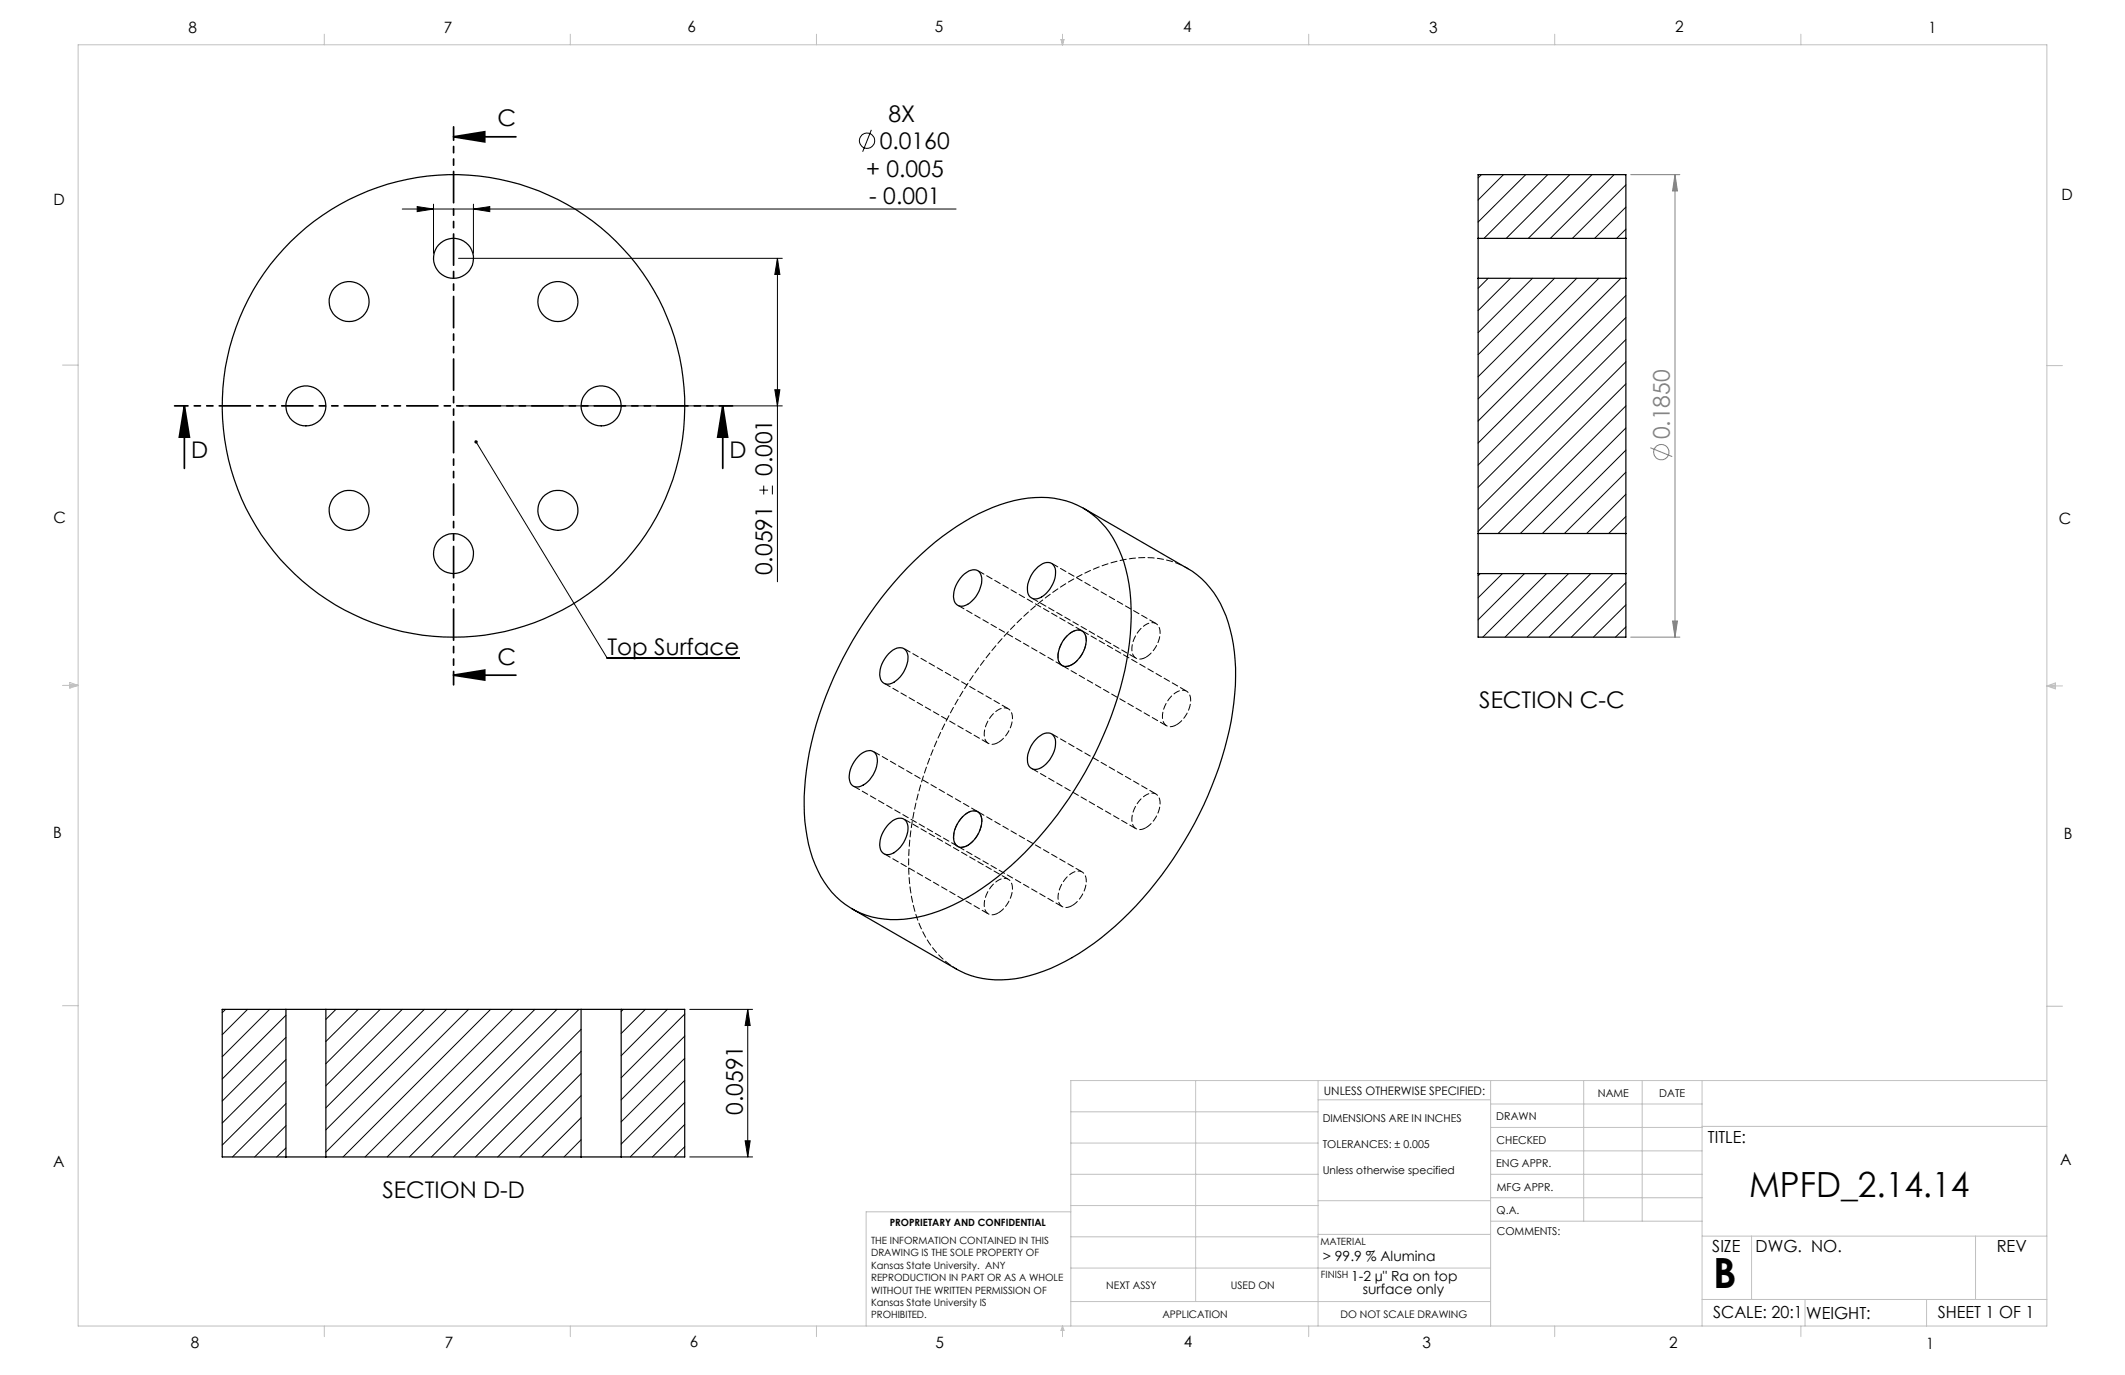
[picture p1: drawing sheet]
<svg xmlns="http://www.w3.org/2000/svg" width="432mm" height="279mm" viewBox="0 0 432 279" stroke-linecap="round" stroke-linejoin="round" font-family="sans-serif">
<g fill="none" stroke="#000" stroke-width=".2">
<path d="M177.1 26.4l-1.8 4.4M81.7 42.5h112.6M84.8 42l3.3 .5-3.3 .5zM88.1 41.5v10M93.2 52.5h65.8M96.2 42.5l3.3-.5v1zM96.2 41.5v10M158 52.5l.5 3.3h-1.1zM158 52.5v65.7M157.4 79.2h1.1l-.5 3.3zM93.2 82.5h65.8M96.7 89.8l26.7 43.9h26.8"/>
<path d="M154.3 99.6h1.8M155.2 98.7v1.8M157 98.7v1.8M140.2 205.1h12.7M151.9 205.1v30M151.9 205.1l.5 3.3h-1zM140.2 235.1h12.7M151.4 231.8h1l-.5 3.3z"/>
<circle cx="176.2" cy="28.6" r="1.55"/>
</g>
<g fill="none" stroke="#808080" stroke-width=".2">
<path d="M331.4 35.5h9.9M340.4 35.5l.5 3.3h-1zM340.4 35.5v94M335.4 91l4.4 1.8M331.4 129.5h9.9M339.9 126.2h1l-.5 3.3z"/>
<circle cx="337.6" cy="91.9" r="1.56"/>
</g>
<path d="M92.1 27.8h12.7M92.1 27.8l6.4-1v2zM37.5 82.5v12.7M37.5 82.5l1 6.3h-2.1zM146.9 82.5v12.7M146.9 82.5l.9 6.3h-2zM92.1 137.2h12.7M92.1 137.2l6.4-1v2z" fill="none" stroke="#000" stroke-width=".35"/>
<path d="M92.2 25.8v113.4M148.9 82.5h-113.4" fill="none" stroke="#000" stroke-width=".35" stroke-dasharray="6.3 1.3 1.3 1.3 1.3 1.3" stroke-dashoffset="3.6"/>
<g fill="none" stroke="#c0c0c0" stroke-width=".2">
<path d="M15.9 9.1h400v260.4h-400zM65.9 6.9v2.2M115.9 6.9v2.2M165.9 6.9v2.2M215.6 8h.6l-.3 1.1zM215.7 8l.2 1.1M215.9 6.9v2.2M216 8l-.1 1.1M265.9 6.9v2.2M315.9 6.9v2.2M365.9 6.9v2.2M12.7 74.2h3.2"/>
<path d="M415.9 74.3h3.2M12.7 139.3h3.2M14.2 139.1l1.7 .2M14.2 138.7l1.7 .6-1.7 .5zM15.9 139.3l-1.7 .3M415.9 139.4h3.2M415.9 139.4l1.8-.6v1.2zM415.9 139.4l1.8 .3M417.7 139.2l-1.8 .2M12.7 204.4h3.2M243 219.6v44.9M267.8 219.6v49.9"/>
<path d="M302.9 219.6v49.9M321.8 219.6v28.5M333.7 219.6v28.5M345.9 219.6v49.9M415.9 204.5h3.2M415.9 219.6h-198.3v49.9M217.6 238.6h50.2M217.6 232.3h50.2M217.6 225.9h50.2M267.8 223.5h35.1M302.9 233.9h43M302.9 229.1h43"/>
<path d="M302.9 224.3h43M302.9 238.6h43M345.9 228.9h70M217.6 257.7h85.3M217.6 251.3h50.2M217.6 245h50.2M217.6 246.2h-41.6v23.3M267.8 250.8h35.1M267.8 244h35.1M302.9 248.1h43M302.9 243.4h43M345.9 251.2h70"/>
<path d="M355.9 251.2v12.9M401.4 251.2v12.9M65.9 269.5v2.1M115.9 269.5v2.1M165.9 269.5v2.1M215.9 269.5v2.1M215.9 269.5l.3 .8h-.6zM217.6 264.5h85.3M265.9 269.5v2.1M315.9 269.5v2.1M345.9 264.1h70M365.9 269.5v2.1"/>
<path d="M366.8 264.1v5.4M391.5 264.1v5.4"/>
</g>
<g fill="#000">
<path d="M96.6 89.5a.34 .34 0 0 1 .5 .2 .34 .34 0 0 1-.4 .4 .34 .34 0 0 1-.2-.5l.2 .2z"/>
<path d="M92.1 27.8l6.4-1v2zM92.1 137.2l6.4-1v2zM146.9 82.5l.9 6.3h-2zM37.5 82.5l1 6.3h-2.1z"/>
<path d="M84.8 42l3.3 .5-3.3 .5zM96.2 42.5l3.3-.5v1z"/>
<path d="M158 52.5l.5 3.3h-1.1zM157.4 79.2h1.1l-.5 3.3z"/>
<path d="M151.4 231.8h1l-.5 3.3zM151.9 205.1l.5 3.3h-1z"/>
</g>
<path d="M340.4 35.5l.5 3.3h-1zM339.9 126.2h1l-.5 3.3z" fill="#808080"/>
<g fill="none" stroke="#000" stroke-width=".25">
<path d="M300.4 48.4v8.2M300.4 48.4h30M300.4 48.4v-12.9h30v12.9M300.4 56.6v51.8M300.4 56.6h30M330.4 48.4v8.2M330.4 56.6v51.8M185.7 114a45.6 45.6 0 0 1 20.4-12.3 18.1 18.1 0 0 1 16.9 3.6 23.7 23.7 0 0 1 6.6 14.9 57.3 57.3 0 0 1-4.6 27.3 75 75 0 0 1-24 32 34.6 34.6 0 0 1-18.7 7.4 16.9 16.9 0 0 1-16.7-11.2 37 37 0 0 1-1.7-19.2 76.6 76.6 0 0 1 21.8-42.5zM195.5 117a2.73 2.73 0 0 1 3.3-1 3.1 3.1 0 0 1 .3 3.6 5.2 5.2 0 0 1-3.7 3.6 1.84 1.84 0 0 1-1.6-2.4l.4-1.7zM211 115.1l.4-.3a1.79 1.79 0 0 1 2.2-.4 1.79 1.79 0 0 1 .9 2.1 5.9 5.9 0 0 1-3.8 5.2 1.66 1.66 0 0 1-1.9-1.9 6.4 6.4 0 0 1 2.2-4.7zM220.1 103.3l21.2 12.2a19 19 0 0 1 8.7 12.5 45.1 45.1 0 0 1-.7 22.2 77.5 77.5 0 0 1-25.6 40.4 39 39 0 0 1-17.5 8.3 18.3 18.3 0 0 1-11.9-2l-21.2-12.2M300.4 108.4v8.2"/>
<path d="M300.4 108.4h30M300.4 116.6h30M300.4 116.6v12.9h30v-12.9M330.4 108.4v8.2M180.6 132.9a2.57 2.57 0 0 1 3.2-1 2.98 2.98 0 0 1 .3 3.5 5.1 5.1 0 0 1-3.8 3.6 1.85 1.85 0 0 1-1.5-2.4l.4-1.7zM216.8 129.3a2.69 2.69 0 0 1 3.2-1 3.2 3.2 0 0 1 .4 3.6 5 5 0 0 1-3.8 3.5 1.89 1.89 0 0 1-1.6-2.4l.2-1.1 .5-1.1zM174.8 153.4a2.06 2.06 0 0 1 3.2 0 5.6 5.6 0 0 1-2.6 6.1 1.72 1.72 0 0 1-2 .3 1.72 1.72 0 0 1-.9-1.8 6.4 6.4 0 0 1 2.3-4.6zM210.6 150.2l.8-.7a1.79 1.79 0 0 1 2.2-.4 1.79 1.79 0 0 1 .9 2 5.9 5.9 0 0 1-3.8 5.2 1.66 1.66 0 0 1-1.9-1.9 6.3 6.3 0 0 1 1.8-4.2zM180.6 167.5a2.57 2.57 0 0 1 3.2-1 2.98 2.98 0 0 1 .3 3.6 5.1 5.1 0 0 1-3.8 3.6 1.85 1.85 0 0 1-1.5-2.5l.4-1.7zM195.5 166a2.61 2.61 0 0 1 3.3-1 3.1 3.1 0 0 1 .3 3.6 5.2 5.2 0 0 1-3.7 3.6 1.84 1.84 0 0 1-1.6-2.4l.4-1.7zM58.1 205.1h8.1M58.1 205.1h-12.9v30h12.9"/>
<path d="M58.1 205.1v30M66.2 205.1v30M66.2 205.1h51.9M118.1 205.1h8.1M118.1 205.1v30M126.2 205.1h12.9v30h-12.9M126.2 205.1v30M58.1 235.1h8.1M66.2 235.1h51.9M118.1 235.1h8.1"/>
<circle cx="92.1" cy="52.5" r="4.1"/>
<circle cx="70.9" cy="61.3" r="4.1"/>
<circle cx="113.4" cy="61.3" r="4.1"/>
<circle cx="62.2" cy="82.5" r="4.1"/>
<circle cx="92.1" cy="82.5" r="47"/>
<circle cx="122.2" cy="82.5" r="4.1"/>
<circle cx="70.9" cy="103.7" r="4.1"/>
<circle cx="92.1" cy="112.5" r="4.1"/>
<circle cx="113.4" cy="103.7" r="4.1"/>
</g>
<path d="M241.4 115.5a18.8 18.8 0 0 0-14-1.6 45.2 45.2 0 0 0-20.4 12.3 77.1 77.1 0 0 0-21.9 42.5 36.7 36.7 0 0 0 2.3 20.5 17.6 17.6 0 0 0 7 7.7" fill="none" stroke="#000" stroke-width=".2" stroke-dasharray="1.3 .6" stroke-dashoffset=".4"/>
<path d="M217.9 135a6 6 0 0 0 2.7-5.8 1.63 1.63 0 0 0-2.5-.9 5.9 5.9 0 0 0-2.9 6.1 1.69 1.69 0 0 0 2.7 .6M232.9 133.5a6 6 0 0 0 2.7-5.8 1.63 1.63 0 0 0-2.5-.9 5.9 5.9 0 0 0-2.9 6.1 1.69 1.69 0 0 0 2.7 .6M202.9 150.9a6 6 0 0 0 2.7-5.8 1.63 1.63 0 0 0-2.5-1 5.9 5.9 0 0 0-2.9 6.1 1.69 1.69 0 0 0 2.7 .7M239.1 147.3a6 6 0 0 0 2.7-5.8 1.63 1.63 0 0 0-2.5-1 5.9 5.9 0 0 0-2.9 6.1 1.69 1.69 0 0 0 2.7 .7M196.6 171.8a6 6 0 0 0 2.8-5.8 1.63 1.63 0 0 0-2.5-1 5.9 5.9 0 0 0-3 6.1 1.69 1.69 0 0 0 2.7 .7M232.9 168.2a6 6 0 0 0 2.7-5.8 1.63 1.63 0 0 0-2.5-1 5.9 5.9 0 0 0-2.9 6.1 1.69 1.69 0 0 0 2.7 .7M202.9 185.5a6 6 0 0 0 2.7-5.8 1.63 1.63 0 0 0-2.5-1 5.9 5.9 0 0 0-2.9 6.2 1.69 1.69 0 0 0 2.7 .6M217.9 184a6 6 0 0 0 2.7-5.8 1.63 1.63 0 0 0-2.5-.9 5.9 5.9 0 0 0-2.9 6.1 1.69 1.69 0 0 0 2.7 .6" fill="none" stroke="#000" stroke-width=".2" stroke-dasharray="1.3 .6" stroke-dashoffset="-.1"/>
<g fill="none" stroke="#000" stroke-width=".2" stroke-dasharray="1.3 .6" stroke-dashoffset="-.2">
<path d="M179.6 138.8l21.2 12.3M194.6 123l21.2 12.2M209.6 121.5l21.2 12.2M215.8 135.2l21.2 12.3M219.9 128.2l-21.2-12.3M234.9 126.7l-21.2-12.2M173.4 159.7l21.2 12.3M204.9 144l-21.2-12.2M209.6 156.1l21.2 12.3M241.1 140.4l-21.2-12.2M179.6 173.5l21.2 12.2M194.6 172l21.2 12.2"/>
<path d="M198.7 164.9l-21.2-12.2M204.9 178.7l-21.2-12.3M219.9 177.2l-21.2-12.3M234.9 161.3l-21.2-12.2"/>
</g>
<g fill="none" stroke="#000" stroke-width=".2">
<path d="M301 35.5l-.6 .7M305.5 35.5l-5.1 5.1M310 35.5l-9.6 9.6M314.5 35.5l-12.9 12.9M319 35.5l-12.9 12.9M323.5 35.5l-12.9 12.9M328 35.5l-13 12.9M330.4 37.6l-10.9 10.8M302.4 56.6l-2 2M306.9 56.6l-6.5 6.5M311.4 56.6l-11 11M315.9 56.6l-15.5 15.5"/>
<path d="M320.4 56.6l-20 20M324.9 56.6l-24.5 24.5M329.4 56.6l-29 28.9M330.4 42.1l-6.4 6.3M330.4 46.6l-1.9 1.8M330.4 60l-30 30M330.4 64.5l-30 30M330.4 69l-30 30M330.4 73.5l-30 30M330.4 78l-30 30M330.4 82.5l-26 25.9M330.4 87l-21.5 21.4"/>
<path d="M330.4 91.5l-17 16.9M330.4 96l-12.5 12.4M300.8 116.6l-.4 .4M305.3 116.6l-4.9 4.9M309.8 116.6l-9.4 9.3M314.3 116.6l-13 12.9M318.7 116.6l-12.9 12.9M323.3 116.6l-13 12.9M327.7 116.6l-12.9 12.9M330.4 100.4l-8 8M330.4 105l-3.5 3.4M330.4 118.4l-11.1 11.1"/>
<path d="M330.4 122.9l-6.6 6.6M330.4 127.4l-2.1 2.1M45.8 205.1l-.6 .7M50.3 205.1l-5.1 5.2M54.8 205.1l-9.6 9.6M58.1 215.3l-12.9 12.9M58.1 206.3l-12.9 13M58.1 210.8l-12.9 12.9M58.1 219.8l-12.9 12.9M68.3 205.1l-2.1 2.1M72.8 205.1l-6.6 6.5M77.3 205.1l-11.1 11"/>
<path d="M81.7 205.1l-15.5 15.5M86.2 205.1l-20 20M90.7 205.1l-24.5 24.5M95.2 205.1l-29 29M99.7 205.1l-30 30M104.2 205.1l-30 30M108.7 205.1l-30 30M113.2 205.1l-30 30M117.7 205.1l-30 30M118.1 209.2l-26 25.9M118.1 213.6l-21.5 21.5M118.1 218.2l-17 16.9"/>
<path d="M126.6 205.1l-.4 .4M131.1 205.1l-4.9 4.9M135.6 205.1l-9.4 9.4M139.1 206.1l-12.9 12.9M139.1 210.5l-12.9 13M139.1 215.1l-12.9 12.9M139.1 219.5l-12.9 13M58.1 224.3l-10.9 10.8M58.1 228.7l-6.3 6.4M58.1 233.3l-1.9 1.8M118.1 222.6l-12.5 12.5M118.1 227.1l-8 8"/>
<path d="M118.1 231.6l-3.5 3.5M139.1 224l-11 11.1M139.1 228.5l-6.5 6.6M139.1 233l-2 2.1"/>
</g>
<text font-size="8.5" x="348.1" y="261.8">B</text>
<text font-size="7.1" x="355.4" y="243.2">MPFD_2.14.14</text>
<g font-size="4.7">
<text x="101.1" y="25.7">C</text>
<text x="180.5" y="24.7">8X</text>
<text x="176" y="35.9">+ 0.005</text>
<text x="178.8" y="30.3">0.0160</text>
<text x="176.6" y="41.5">- 0.001</text>
<text x="38.9" y="93.1">D</text>
<text x="148.2" y="93.1">D</text>
<text x="156.9" y="96.8" transform="rotate(-90 156.9 96.8)">0.001</text>
<text x="156.9" y="116.9" transform="rotate(-90 156.9 116.9)">0.0591</text>
<text x="101.1" y="135.1">C</text>
<text x="123.4" y="133.1">Top Surface</text>
<text x="300.6" y="143.9">SECTION C-C</text>
<text x="150.9" y="226.6" transform="rotate(-90 150.9 226.6)">0.0591</text>
<text x="77.7" y="243.4">SECTION D-D</text>
</g>
<text font-size="4.7" fill="#808080" x="339.3" y="89.3" transform="rotate(-90 339.3 89.3)">0.1850</text>
<g font-size="3.4">
<text x="347.1" y="232.3">TITLE:</text>
<text x="347.9" y="254.3">SIZE</text>
<text x="356.7" y="254.4">DWG. NO.</text>
<text x="405.7" y="254.5">REV</text>
<text x="348.1" y="267.9">SCALE: 20:1</text>
<text x="367" y="268">WEIGHT:</text>
<text x="393.8" y="267.9">SHEET 1 OF 1</text>
</g>
<g font-size="3.2">
<text x="38.3" y="6.7">8</text>
<text x="90.2" y="6.7">7</text>
<text x="139.7" y="6.5">6</text>
<text x="190" y="6.5">5</text>
<text x="240.4" y="6.5">4</text>
<text x="290.4" y="6.7">3</text>
<text x="340.4" y="6.5">2</text>
<text x="391.9" y="6.7">1</text>
<text x="10.9" y="41.6">D</text>
<text x="418.9" y="40.7">D</text>
<text x="10.9" y="106.3">C</text>
<text x="418.4" y="106.4">C</text>
<text x="10.8" y="170.2">B</text>
<text x="419.4" y="170.6">B</text>
<text x="10.8" y="237.2">A</text>
<text x="418.6" y="236.8">A</text>
<text x="38.8" y="273.8">8</text>
<text x="90.4" y="273.8">7</text>
<text x="140.2" y="273.8">6</text>
<text x="190.1" y="273.9">5</text>
<text x="240.5" y="273.8">4</text>
<text x="289" y="273.9">3</text>
<text x="339.1" y="273.8">2</text>
<text x="391.4" y="274.1">1</text>
</g>
<g font-size="2.8">
<text x="268.8" y="256.2">&gt; 99.9 % Alumina</text>
<text x="274.6" y="260.2">1-2 µ&quot; Ra on top</text>
<text x="276.9" y="263">surface only</text>
</g>
<text font-size="2.4" x="269" y="222.4">UNLESS OTHERWISE SPECIFIED:</text>
<g font-size="2.2">
<text x="268.8" y="228">DIMENSIONS ARE IN INCHES</text>
<text x="304.1" y="227.7">DRAWN</text>
<text x="324.7" y="222.9">NAME</text>
<text x="337.2" y="222.9">DATE</text>
<text x="268.8" y="233.3">TOLERANCES: ± 0.005</text>
<text x="304.1" y="232.6">CHECKED</text>
<text x="268.8" y="238.6">Unless otherwise specified</text>
<text x="304" y="237.2">ENG APPR.</text>
<text x="304.2" y="241.9">MFG APPR.</text>
<text x="304.1" y="246.7">Q.A.</text>
<text x="304.1" y="250.9">COMMENTS:</text>
</g>
<g font-size="2.1">
<text x="224.8" y="262">NEXT ASSY</text>
<text x="250.1" y="261.9">USED ON</text>
<text x="236.2" y="267.8">APPLICATION</text>
<text x="272.4" y="267.8">DO NOT SCALE DRAWING</text>
</g>
<g font-size="2">
<text x="180.8" y="249.2">PROPRIETARY AND CONFIDENTIAL</text>
<text x="177" y="252.8">THE INFORMATION CONTAINED IN THIS</text>
<text x="177" y="255.3">DRAWING IS THE SOLE PROPERTY OF</text>
<text x="177" y="257.8">Kansas State University. ANY</text>
<text x="268.3" y="252.9">MATERIAL</text>
<text x="177" y="260.3">REPRODUCTION IN PART OR AS A WHOLE</text>
<text x="177" y="262.9">WITHOUT THE WRITTEN PERMISSION OF</text>
<text x="268.4" y="259.7">FINISH</text>
<text x="177" y="265.4">Kansas State University IS</text>
<text x="177" y="267.9">PROHIBITED.</text>
</g>
</svg>
